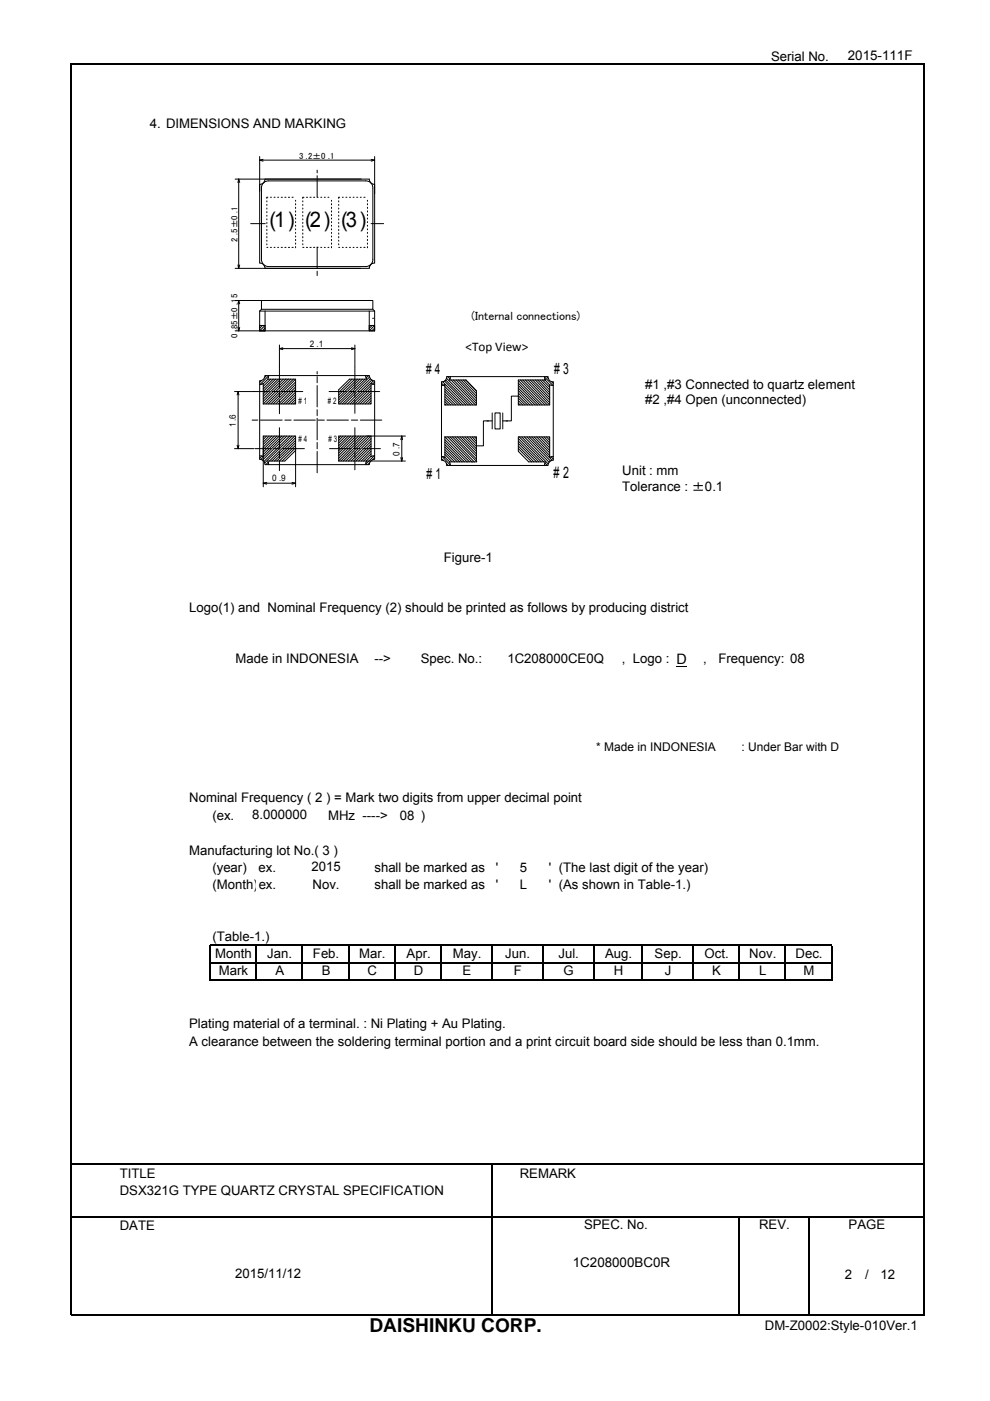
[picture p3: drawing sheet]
<svg xmlns="http://www.w3.org/2000/svg" width="210mm" height="297mm" viewBox="0 0 210 297" stroke-linecap="round" stroke-linejoin="round" font-family="sans-serif">
<g fill="none" stroke="#000" stroke-width=".21">
<path d="M49.9 38h28.4v.1a1.24 1.24 0 0 0 1.2 1M50.6 38l.2 .7M50.6 38l-.1 .7M50.6 38v18.9M55.1 33.2v22.6a1.14 1.14 0 0 1 1.1 1.1M55.1 34l.7 .2M55.1 34h24.4M55.8 33.8l-.7 .2M55.8 38.8l.9-.4h20.9a1.58 1.58 0 0 1 1.5 1.2v15.4a1.44 1.44 0 0 1-1.5 1.5h-20.6a1.45 1.45 0 0 1-1.5-1.5v-15.4zM56.2 38l-.4 .8-.7 .3M67.3 36.1v.6M67.3 37.3v4.5"/>
<path d="M78.7 33.8l.8 .2M79.5 33.2v22.6l-.7 .2-.4 .5-.1 .4h-28.4M79.5 34l-.8 .2M50.5 56.2l.1 .7M50.8 56.2l-.2 .7M53.2 47.4h3.1M56.6 52.5h.2M56.6 42.6v.2M56.6 43.3v.3M56.6 44.1v.2M56.6 44.9v.2M56.6 45.6v.2"/>
<path d="M56.6 46.4v.2M56.6 47.2v.2M56.6 47.9v.2M56.6 48.6v.3M56.6 49.4v.3M56.6 50.2v.2M56.6 50.9v.2M56.6 51.7v.2M56.8 41.8h-.2v.3M57.4 41.8h.2M57.4 52.5h.2M58.1 41.8h.2"/>
<path d="M58.1 52.5h.2M58.9 41.8h.2M58.9 52.5h.2M59.6 41.8h.3M59.6 52.5h.3M60.4 41.8h.3M60.4 52.5h.3M61.2 41.8h.2M61.2 52.5h.2M61.9 41.8h.3M61.9 52.5h.3M62.7 42.5v.2"/>
<path d="M62.7 43.2v.2M62.7 43.9v.3M62.7 44.7v.3M62.7 45.5v.2M62.7 46.2v.2M62.7 47v.2M62.7 47.8v.2M62.7 48.5v.2M62.7 49.3v.2M62.7 50v.2M62.7 50.8v.2M62.7 51.5v.3"/>
<path d="M62.7 52.3v.2M64.2 52.5h.3M64.2 42.6v.2M64.2 43.3v.3M64.2 44.1v.2M64.2 44.9v.2M64.2 45.6v.2M64.2 46.4v.2M64.2 47.2v.2M64.2 47.9v.2M64.2 48.6v.3M64.2 49.4v.3"/>
<path d="M64.2 50.2v.2M64.2 50.9v.2M64.2 51.7v.2M64.5 41.8h-.3v.3M65 41.8h.2M65 52.5h.2M65.7 41.8h.3M65.7 52.5h.3M66.5 41.8h.3M66.5 52.5h.3M67.3 52.4v4.5M67.3 57.5v.9"/>
<path d="M67.3 41.8h.2M67.3 52.5h.2M68 41.8h.2M68 52.5h.2M68.8 41.8h.2M68.8 52.5h.2M69.6 41.8h.2M69.6 52.5h.2M70.3 42.5v.2M70.3 43.2v.2M70.3 43.9v.3M70.3 44.7v.3"/>
<path d="M70.3 45.5v.2M70.3 46.2v.2M70.3 47v.2M70.3 47.8v.2M70.3 48.5v.2M70.3 49.3v.2M70.3 50v.2M70.3 50.8v.2M70.3 51.5v.3M70.3 52.3v.2M71.8 42.6v.2M71.8 43.3v.3"/>
<path d="M71.8 44.1v.2M71.8 44.9v.2M71.8 45.6v.2M71.8 46.4v.2M71.8 47.2v.2M71.8 47.9v.2M71.8 48.6v.3M71.8 49.4v.3M71.8 50.2v.2M71.8 50.9v.2M71.8 51.7v.2M71.8 52.5h.3"/>
<path d="M72.1 41.8h-.3v.3M72.6 41.8h.2M72.6 52.5h.2M73.4 41.8h.2M73.4 52.5h.2M74.1 41.8h.2M74.1 52.5h.2M74.9 41.8h.2M74.9 52.5h.2M75.6 41.8h.3M75.6 52.5h.3M76.4 41.8h.2"/>
<path d="M76.4 52.5h.2M77.2 41.8h.2M77.2 52.5h.2M77.9 42.5v.2M77.9 43.2v.2M77.9 43.9v.3M77.9 44.7v.3M77.9 45.5v.2M77.9 46.2v.2M77.9 47v.2M77.9 47.8v.2M77.9 48.5v.2"/>
<path d="M77.9 49.3v.2M77.9 50v.2M77.9 50.8v.2M77.9 51.5v.3M77.9 52.3v.2M78.7 47.4h2.7M49.9 63.7h6.1M50.5 69.4l.1 .7M50.6 63.7v6.4M50.6 63.7l.2 .7M50.6 63.7l-.1 .7M50.8 69.4l-.2 .7"/>
<path d="M55.1 66v4.1l1.1-1.1M55.1 69h1.1v1.1h-1.1zM55.1 66h24.4M55.2 69l-.1 .1M55.5 65.6l-.4 .4M55.5 63.7h23.6v1.9h-23.6zM55.7 69l-.6 .6M56.2 69.6l-.6 .5M56.2 70.1h-.1M56.2 66v4.1M56.5 79.6l-.4 .4M57 79.7l-1.8 1.8"/>
<path d="M57 79.6l-.2 .8h5.9v5.2h-6.9M59.3 73.2v9.1M59.3 73.9l.7 .2M59.3 73.9h16M60 73.7l-.7 .2M67.3 78.8v.5M67.3 79.8v1.4M74.5 73.7l.8 .2M75.3 73.2v4.6M75.3 77.9v4.5M75.3 73.9l-.8 .2M77.6 79.6l.1 .8h-3.6l-2.3 2.2v3h6.9v-4.3l.8 .2"/>
<path d="M77.6 79.6v.1M78.2 79.6l-.6 .5M78.3 66v4.1l1.2-1.1M78.3 69h1.2v1.1h-1.2zM78.4 69l-.1 .1M78.4 79.9l-5.8 5.7M79 69l-.7 .6M79 67.5h.1M79.1 65.6l.4 .4M79.5 69.6l-.6 .5M79.5 70.1h-.1M79.5 66v4.1h-29.6"/>
<path d="M95 79.8l.5 .5M95.5 79.8v.1M95.5 79.9l-.2 .7h3.5l2.2 2.3v3h-6.6v-4.3l-.8 .1M115.5 79.9l1.8 1.8M115.5 79.9l.2 .7h-5.8v5.3h6.7v-4.3M115.9 79.8l.4 .4M116.2 79.8l-21.5 .1-.1 .6-.5 .4-.5 .1v16.5a1.12 1.12 0 0 1 1.1 .9v.3h21.5M116.2 79.9l.1 .3a.96 .96 0 0 0 .8 .8h.2v16.5l-.7 .3-.4 .9M49.7 95.1h4.1M49.7 83h7.4M50.3 94.4l.2 .7M50.5 83l.2 .7"/>
<path d="M50.5 83l-.2 .7M50.5 83v12.1M50.7 94.4l-.2 .7M53.5 89.1h1.2M54.1 95.1h3.4M55.1 96.6l.7 .2M55.1 80.8l.3-.1a1.04 1.04 0 0 0 .8-1.1h22.1v.2a1.17 1.17 0 0 0 .9 .9l.3 .1v16.6h-.2a1.09 1.09 0 0 0-1 1.1h-22.1v-.1a1.28 1.28 0 0 0-1.1-1zM55.2 89.1h4.7M55.5 80.7l-.4 .4M55.5 96.7l-.4 .5M55.8 81.3l-.7 .2M55.8 81.3v4.3"/>
<path d="M56 92.5l-.2 .2M56.5 92.5l-.7 .7M56.9 80.4l-1.1 1M56.9 98l-.5 .5M57 98.5h-.1M57.1 92.5l-1.3 1.2M57.4 80.4l-1.6 1.5M57.6 92.5l-1.8 1.7M57.7 83h1.4M58 80.4l-2.2 2.1M58 95.1h1.4M58.2 92.5l-2.4 2.3"/>
<path d="M58.5 80.4l-2.7 2.6M58.7 92.5l-2.9 2.8M59 80.4l-3.2 3.1M59.2 92.5l-3.4 3.3M59.3 82.9v1.3M59.3 84.8v2.9M59.3 90.7v4.5M59.3 95.8v1.3M59.3 97.7v2.1M59.5 80.4l-3.7 3.6M59.6 83h4.6M59.8 92.5l-4 3.9"/>
<path d="M59.9 95.1h4.7M60.1 80.4l-4.3 4.2M60.3 92.5l-5 4.9M60.4 89.1h1.4M60.7 80.3l-4.9 4.8M60.8 92.5l-5.1 5.1M61.2 80.3l-5.4 5.3M61.4 92.5l-5.4 5.3M61.7 80.4l-5.3 5.2M61.9 92.5l-5.8 5.7M62.2 80.4l-5.3 5.2M62.3 89.1h4.6"/>
<path d="M62.5 92.5l-5.4 5.2M62.6 80.5l-5.2 5.1M62.7 81.5l-4.2 4.1M62.7 81l-4.7 4.6M62.7 82.6l-3.1 3M62.7 94.9l-2.8 2.8M62.7 94.4l-3.4 3.3M62.7 93.3l-4.5 4.4M62.7 84.7l-.9 .9M62.7 93.9l-4 3.8M62.7 92.8l-5 4.9M62.7 84.2l-1.5 1.4"/>
<path d="M62.7 82l-3.6 3.6M62.7 83.1l-2.5 2.5M62.7 85.3l-.4 .3M62.7 95.5l-2.3 2.2h-3.6l.2 .8M62.7 83.7l-2 1.9M67.3 81.7v4.6M67.3 86.9v1.2M67.3 88.7v4.6M67.3 93.8v1.4M67.3 95.7v4.5M67.4 89.1h1.4M69.3 89.1h4.6"/>
<path d="M69.8 83h3.7M69.9 95.1h4.6M71.8 97.7h5.9l-.1 .8M72.3 92.5l-.5 .4M72.8 92.5l-1 .9M73.3 92.5l-1.5 1.4M73.9 92.5l-2.1 2M74 83h1.4M74.4 92.5l-2.6 2.5M74.5 89.1h1.4M74.7 80.4l-2.9 2.8M74.9 92.5l-3.1 3"/>
<path d="M75.1 95.1h1.3M75.3 80.4l-3.5 3.3M75.3 82.9v1.4M75.3 84.8v2.8M75.3 90.7v4.5M75.3 95.8v1.3M75.3 97.7v1.9M75.5 92.5l-3.7 3.6M75.8 80.4l-4 3.9M75.9 83h4.6M76 92.5l-4.2 4.1M76.3 80.4l-4.5 4.4"/>
<path d="M76.4 89.1h4.6M76.6 92.5l-4.8 4.7M76.9 80.4l-5.1 4.9M77 95.1h3.7M77.1 92.5l-5.3 5.2M77.4 80.4l-5.3 5.2M77.6 92.5l-5.3 5.2M77.8 92.5h8.2M77.8 97.7h8.2M78.2 92.5l-5.4 5.2M78.4 98.1l-.4 .4M78.6 80.3l-5.5 5.3"/>
<path d="M78.7 83.9l-1.8 1.7M78.7 82.8l-2.8 2.8M78.7 83.4l-2.3 2.2M78.7 82.3l-3.4 3.3M78.7 95.7l-2.1 2M78.7 96.7l-1 1M78.7 81.7l-3.9 3.9M78.7 94.1l-3.7 3.6M78.7 96.2l-1.6 1.5M78.7 95.2l-2.6 2.5M78.7 85.5l-.1 .1M78.7 94.6l-3.2 3.1"/>
<path d="M78.7 93.6l-4.2 4.1M78.7 85l-.7 .6M78.7 93l-4.8 4.7M78.7 84.4l-1.2 1.2M78.7 92.5l-5.3 5.2M78.9 80.6l-5.2 5M79.2 80.7l-4.9 4.9M79.4 96.6l-1.8 1.8M79.5 81l-.5 .4M79.5 96.6l-.8 .2v-4.3h-6.9v5.2M79.5 97.1l-.4 .4M85 97l.2 .7"/>
<path d="M85.2 92.5l.2 .7M85.2 92.5l-.2 .7M85.2 92.5v5.2M85.4 97l-.2 .7M93.6 97.2l.5 .4M93.6 81.2l.5 .5M93.8 96.8l1.7 1.8M93.9 80.9l4.9 5M94.3 80.8l5 5.1M94.4 92.6v4.4l-.8-.2M94.4 93.7l4.1 4.2M94.4 94.3l3.6 3.6"/>
<path d="M94.4 94.8l3.1 3.1M94.4 95.3l2.6 2.6M94.4 95.8l2 2.1M94.4 96.4l1.5 1.5M94.4 96.9l1 1M94.4 93.2l4.7 4.8M94.4 92.6l5.2 5.3M94.4 82l3.8 3.9M94.4 82.5l3.3 3.4M94.4 83l2.8 2.9M94.4 83.6l2.2 2.3M94.4 84.1l1.7 1.8"/>
<path d="M94.4 84.7l1.2 1.2M94.4 85.2l.7 .7M94.4 85.7l.2 .2M94.4 92.6h6.6v5.3h-5.7l.2 .8M94.5 80.6l5.3 5.3M94.7 98.3l.4 .4M94.7 80.2l5.6 5.7M95 92.6l5.2 5.4M95.5 92.6l5.1 5.4M95.7 80.6l5.1 5.3M96 92.6l5.1 5.3M96.2 80.6l4.8 5"/>
<path d="M96.5 92.6l4.5 4.7M96.7 80.6l4.3 4.4M97 92.6l4.1 4.2M97.2 80.6l3.8 3.9M97.5 92.6l3.5 3.6M97.7 80.6l3.3 3.4M98 92.6l3 3.1M98.3 80.6l2.7 2.8M98.6 92.6l2.4 2.6M99.1 92.6l1.9 2.1M99.7 92.6l1.3 1.5M100.2 92.6l.8 1"/>
<path d="M100.7 92.6l.3 .4M103.3 89.2h1.1M103.6 89.2h-1.1v5.3h-1.5M104.4 87.6v3.3M105 87.6h1.1v3.3h-1.1zM106.6 87.6v3.3M106.6 89.2h1.1M109.9 84h-1.4v5.2h-1.1M109.9 80.7l5.1 5.2M109.9 81.2l4.6 4.7M109.9 81.7l4.1 4.2M109.9 82.3l3.6 3.6"/>
<path d="M109.9 82.8l3 3.1M109.9 83.4l2.5 2.5M109.9 83.9l2 2M109.9 84.4l1.5 1.5M109.9 85l1 .9M109.9 85.5l.4 .4M109.9 93l4.9 4.9M109.9 93.5l4.4 4.4M109.9 94l3.9 3.9M109.9 94.6l3.3 3.3M109.9 95.1l2.8 2.8M110.2 92.6l5.1 5.3"/>
<path d="M110.4 80.6l5.2 5.3M110.7 92.6l5.6 5.8M110.9 80.6l5.2 5.3M111.2 92.6l5.3 5.4M111.4 80.6l5.2 5.3M111.8 92.6l5 5.1M112 80.6l4.6 4.7M112.3 92.6l4.8 5M112.5 80.6l4.1 4.2M112.8 92.6l3.8 4M113 80.6l3.6 3.7M113.3 92.6l3.3 3.4"/>
<path d="M113.5 80.6l3.1 3.1M113.8 92.6l2.8 2.9M114 80.6l2.6 2.6M114.3 92.6l2.3 2.4M114.6 80.6l2 2.1M114.9 92.6l1.7 1.8M115.1 80.6l1.5 1.5M115.4 92.6l1.2 1.3M115.5 98.6l.1 .1M115.6 98.1l.5 .6M115.6 80.6l1 1M115.9 92.6l.7 .7"/>
<path d="M116.5 92.6l.1 .2M116.6 81.6l.7 .1M116.9 96.9l.4 .4M117 80.9l.3 .4M117.3 96.8l-.7 .2v-4.4h-6.7v3.1l2.2 2.2h3.6l-.2 .8M55.8 102.4l.8 .3M55.8 102.4h6.9M56.6 102.3l-.8 .1M61.9 102.3l.8 .1M62.7 103.2v-10.7h-6.9v10.7M62.7 102.4l-.8 .3M143.5 141.3h2.2"/>
</g>
<g fill="none" stroke="#000" stroke-width=".25">
<path d="M15 13.5v265.4M15.2 13.6h181M196 13.7v265.2M44.5 200.3v7.6M44.6 200.4h131.9M44.6 204.1h131.9M44.6 207.8h131.9M54.3 200.5v7.4M64.1 200.5v7.4M74 200.5v7.4M83.8 200.5v7.4M93.6 200.5v7.4"/>
<path d="M104.3 200.5v7.4M115.1 200.5v7.4M125.9 200.5v7.4M136.3 200.5v7.4M146.9 200.5v7.4M156.8 200.5v7.4M166.6 200.5v7.4M176.4 200.5v7.4M15.2 246.9h181M15.2 257.9h181M104.3 247v31.9M156.8 258.1v20.8"/>
<path d="M171.5 258.1v20.8M15.2 278.8h181"/>
</g>
<path d="M96.9 70.9h19.1v6.1h-19.1z" fill="#fff"/>
<text font-size="4.5" x="57.1" y="48.2">(1) (2) (3)</text>
<text font-size="4.1" x="78.4" y="282.4">DAISHINKU CORP.</text>
<text font-size="3.4" x="117.4" y="101.3"># 2</text>
<text font-size="3.3" x="117.5" y="79.4"># 3</text>
<text font-size="3.2" x="90.5" y="101.6"># 1</text>
<text font-size="3.1" x="90.4" y="79.4"># 4</text>
<g font-size="2.8">
<text x="163.5" y="12.9">Serial No.</text>
<text x="179.8" y="12.7">2015-111F</text>
<text x="31.8" y="27.1">4. DIMENSIONS AND MARKING</text>
<text x="98.8" y="74.5">&lt;Top View&gt;</text>
<text x="136.9" y="82.5">#1 ,#3 Connected to quartz element</text>
<text x="136.9" y="85.7">#2 ,#4 Open (unconnected)</text>
<text x="132" y="100.8">Unit : mm</text>
<text x="132" y="104.2">Tolerance : ±0.1</text>
<text x="94.1" y="119.1">Figure-1</text>
<text x="40.1" y="129.8">Logo(1) and Nominal Frequency (2) should be printed as follows by producing district</text>
<text x="50" y="140.7">Made in INDONESIA</text>
<text x="79.4" y="140.7">--&gt;</text>
<text x="89.2" y="140.7">Spec. No.:</text>
<text x="107.6" y="140.7">1C208000CE0Q</text>
<text x="131.9" y="140.7">, Logo : D</text>
<text x="149.1" y="140.7">,</text>
<text x="152.4" y="140.7">Frequency: 08</text>
<text x="40.1" y="170.1">Nominal Frequency ( 2 ) = Mark two digits from upper decimal point</text>
<text x="45" y="173.8">(ex.</text>
<text x="53.5" y="173.7">8.000000</text>
<text x="69.6" y="173.8">MHz ----&gt;</text>
<text x="84.8" y="173.8">08 )</text>
<text x="40.1" y="181.2">Manufacturing lot No.( 3 )</text>
<text x="45" y="184.9">(year)</text>
<text x="54.9" y="184.9">ex.</text>
<text x="66" y="184.7">2015</text>
<text x="79.4" y="184.9">shall be marked as</text>
<text x="105.2" y="184.9">'</text>
<text x="110.2" y="184.9">5</text>
<text x="116.4" y="184.9">' (The last digit of the year)</text>
<text x="45" y="188.6">(Month)ex.</text>
<text x="66.3" y="188.4">Nov.</text>
<text x="79.4" y="188.6">shall be marked as</text>
<text x="105.2" y="188.6">'</text>
<text x="110.2" y="188.6">L</text>
<text x="116.4" y="188.6">' (As shown in Table-1.)</text>
<text x="45" y="199.6">(Table-1.)</text>
<text x="45.6" y="203.1">Month</text>
<text x="56.7" y="203.1">Jan.</text>
<text x="66.4" y="203.1">Feb.</text>
<text x="76.2" y="203.1">Mar.</text>
<text x="86.2" y="203.1">Apr.</text>
<text x="96.1" y="203.1">May.</text>
<text x="107.1" y="203.1">Jun.</text>
<text x="118.4" y="203.1">Jul.</text>
<text x="128.4" y="203.1">Aug.</text>
<text x="138.9" y="203.1">Sep.</text>
<text x="149.4" y="203.1">Oct.</text>
<text x="158.9" y="203.1">Nov.</text>
<text x="168.7" y="203.1">Dec.</text>
<text x="46.4" y="206.8">Mark</text>
<text x="58.4" y="206.8">A</text>
<text x="68.2" y="206.8">B</text>
<text x="78" y="206.8">C</text>
<text x="87.8" y="206.8">D</text>
<text x="98.1" y="206.8">E</text>
<text x="109" y="206.8">F</text>
<text x="119.5" y="206.8">G</text>
<text x="130.2" y="206.8">H</text>
<text x="141" y="206.8">J</text>
<text x="151" y="206.8">K</text>
<text x="161" y="206.8">L</text>
<text x="170.4" y="206.8">M</text>
<text x="40.1" y="218.1">Plating material of a terminal. : Ni Plating + Au Plating.</text>
<text x="40.1" y="221.7">A clearance between the soldering terminal portion and a print circuit board side should be less than 0.1mm.</text>
<text x="25.4" y="249.7">TITLE</text>
<text x="110.2" y="249.7">REMARK</text>
<text x="25.4" y="253.4">DSX321G TYPE QUARTZ CRYSTAL SPECIFICATION</text>
<text x="25.4" y="260.7">DATE</text>
<text x="123.9" y="260.6">SPEC. No.</text>
<text x="161" y="260.6">REV.</text>
<text x="180" y="260.6">PAGE</text>
<text x="121.5" y="268.7">1C208000BC0R</text>
<text x="49.9" y="271">2015/11/12</text>
<text x="179.2" y="271.1">2</text>
<text x="183.5" y="271.1">/</text>
<text x="186.8" y="271.1">12</text>
<text x="162.2" y="282">DM-Z0002:Style-010Ver.1</text>
</g>
<g font-size="2.5">
<text x="100" y="67.9">(Internal connections)</text>
<text x="126.4" y="159.2">* Made in INDONESIA</text>
<text x="157.3" y="159.2">: Under Bar with D</text>
</g>
<g font-size="1.9">
<text x="63.5" y="33.7">3 .2±0 .1</text>
<text x="50.4" y="51.3" transform="rotate(-90 50.4 51.3)">2 .5±0 .1</text>
<text x="50.4" y="71.7" transform="rotate(-90 50.4 71.7)">0 .85±0 .15</text>
<text x="65.7" y="73.5">2 .1</text>
<text x="63.3" y="85.6"># 1</text>
<text x="69.6" y="85.6"># 2</text>
<text x="50" y="90.6" transform="rotate(-90 50 90.6)">1 .6</text>
<text x="63.3" y="93.6"># 4</text>
<text x="69.7" y="93.6"># 3</text>
<text x="84.8" y="96.7" transform="rotate(-90 84.8 96.7)">0 .7</text>
<text x="57.7" y="102.1">0 .9</text>
</g>
</svg>
